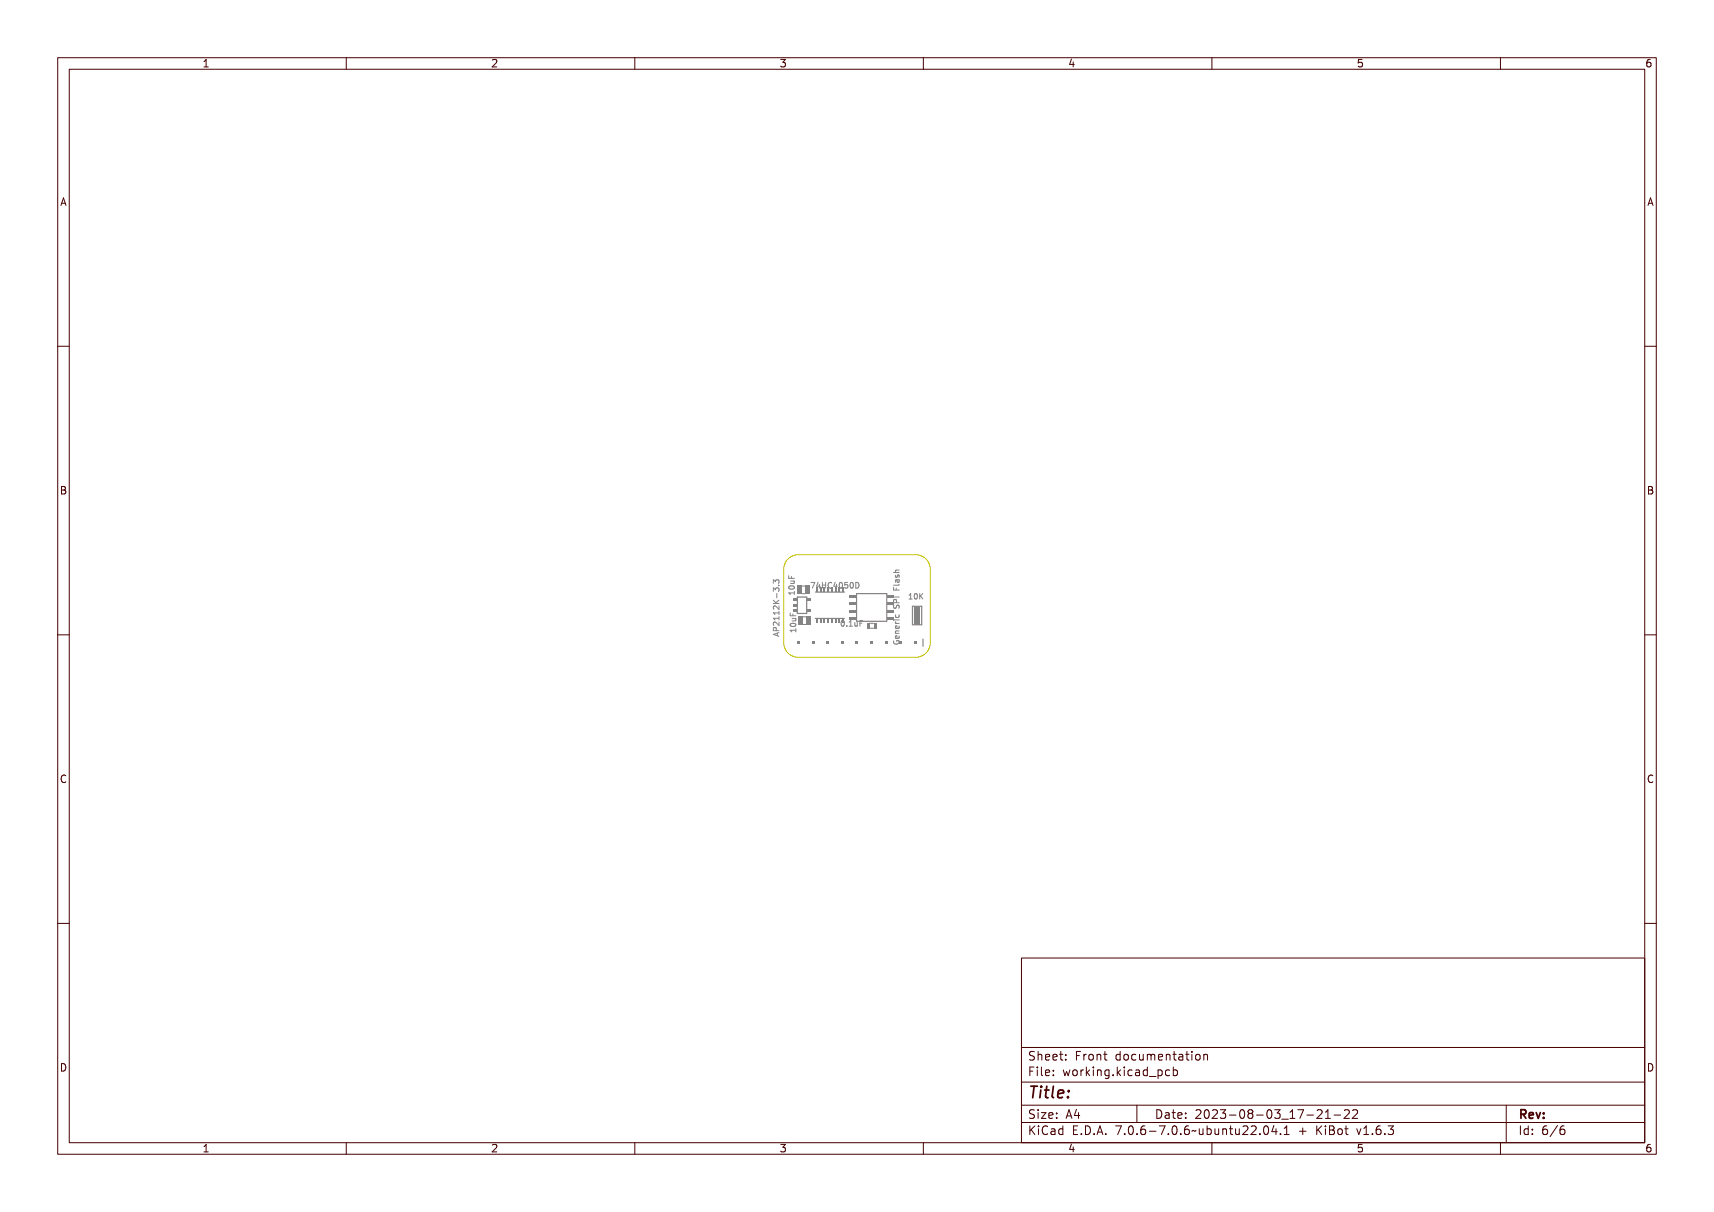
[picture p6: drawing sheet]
<svg xmlns="http://www.w3.org/2000/svg" width="297mm" height="210mm" viewBox="0 0 297 210" stroke-linecap="round" stroke-linejoin="round" font-family="sans-serif">
<g fill="none" stroke="#848484" stroke-width=".17">
<path d="M155.2 99.5h.1l-.1 .3h.2a.29 .29 0 0 1 .3-.3 .29 .29 0 0 1 .1 .5l-.1-.1a.17 .17 0 0 0 .1-.2 .17 .17 0 0 0-.2-.1l-.1 .1a.22 .22 0 0 1-.2 .3 .22 .22 0 0 1-.2-.3zM155.2 98.7l.6-.1v.2h-.5l-.1 .1 .1 .2h.5v.1h-.9v-.1h.3l-.1-.2zM134.1 108.4l.9-.3v.2h-.2v.4h.2v.2l-.9-.3zM134.1 106h.8v-.2h.1v.6h-.1v-.2h-.7v.2h-.1zM134.1 105.2h.8v-.2h.1v.6h-.1v-.2h-.7v.2h-.1zM134.1 103.4l.4 .4 .5-.4v.1l-.5 .4 .5 .1v.1h-.9v-.1h.4l-.4-.4zM134.1 102h.3l.1 .1a.3 .3 0 0 1 .5-.1 .3 .3 0 0 1-.1 .5 .22 .22 0 0 0 .1-.3 .22 .22 0 0 0-.3-.1 .22 .22 0 0 0-.1 .3l-.1-.1a.19 .19 0 0 0-.3-.2 .19 .19 0 0 0 0 .3l-.1 .1zM134.1 100.5l.3-.1 .1 .1a.3 .3 0 0 1 .5 0 .3 .3 0 0 1-.1 .4 .22 .22 0 0 0 .1-.3 .22 .22 0 0 0-.3-.1 .22 .22 0 0 0-.1 .3l-.1-.1a.19 .19 0 0 0-.3-.2 .2 .2 0 0 0 0 .4h-.1zM134.1 106.7a.59 .59 0 0 1 .8 .4v-.5h.1v.6l-.4-.3a.23 .23 0 0 0-.4-.1 .23 .23 0 0 0 0 .4l-.1-.1zM134.1 104.4a.6 .6 0 0 1 .8 .3v-.4h.1v.6l-.4-.4a.23 .23 0 0 0-.4 0 .23 .23 0 0 0 0 .4l-.1-.2zM134.1 107.5l.4-.1 .1 .4h.4v.2h-.9zM134.2 108.5l.5-.1v.2z"/>
<path d="M134.2 107.6h.3v.2h-.3zM134.6 102.8h.1v.4h-.1zM134.7 109.7v.5M134.8 101.3h.2v.2h-.2zM135 109.6l-1 .3 1 .4M136.7 102.7h.9v-.2h.1v.6h-.1v-.2h-.8l.1 .2h-.1zM136.7 100.2h.1v.4h.3v-.4h.1v.4h.5v.1h-1zM136.8 101.8l.4-.1a.38 .38 0 0 1 .5 .3 .55 .55 0 0 1-.5 .4 .55 .55 0 0 1-.5-.4zM136.8 102a.43 .43 0 0 1 .8 .1 .43 .43 0 0 1-.8-.1zM136.9 106.2v.5h1M137 108.1a.48 .48 0 0 1 .5-.2 .48 .48 0 0 1 .4 .5 .48 .48 0 0 1-.6 .2 .48 .48 0 0 1-.3-.5zM137 101h.7l-.1 .1a.23 .23 0 0 1 .1 .3 .23 .23 0 0 1-.3 .1h-.4v-.1h.5l.1-.1-.1-.2h-.5z"/>
<path d="M137 109.2h.8v-.2h.1v.5h-.1v-.2h-.7l.1 .2h-.2zM137 106.6h.1v.5h.3v-.4h.1v.4h.4v.1h-.9zM137.1 108.3l.4-.1a.38 .38 0 0 1 .5 .3 .55 .55 0 0 1-.5 .3 .55 .55 0 0 1-.5-.3zM137.1 108.4a.43 .43 0 0 1 .7 .2 .43 .43 0 0 1-.7-.2zM137.2 107.5h.7l-.1 .1a.23 .23 0 0 1 .1 .3 .23 .23 0 0 1-.2 .1h-.5v-.1h.6l.1-.1-.2-.2h-.5zM137.2 107.2h.7M137.4 106.4v.3M137.8 107.2l.1 .3-.7 .1M137.9 108.9v.6M137.9 109.2h-1l.3 .3M140.5 101h.6l-.4 .9h-.1l.3-.8h-.4zM141.6 101h.2v.6h.1l-.1 .3h-.2v-.2h-.4z"/>
<path d="M141.6 101.1v.5h-.3zM142 101h.2v.4h.3v-.4h.2v.9h-.2v-.4h-.3v.4h-.2zM142.9 101.1l.4-.1h.1v.1a.34 .34 0 0 0-.4 .4 .34 .34 0 0 0 .4 .3v.1a.45 .45 0 0 1-.5-.1 .45 .45 0 0 1 0-.5zM144 101h.1v.6h.2l-.2 .3h-.1v-.2h-.4zM144 101.1v.5h-.3zM144.5 101.1l.1-.1a.47 .47 0 0 1 .4 .5 .47 .47 0 0 1-.4 .4l-.2-.2zM144.6 101.1a.39 .39 0 0 1 .3 .4 .39 .39 0 0 1-.3 .3l-.1-.3zM145.3 101h.4v.1h-.3v.2a.32 .32 0 0 1 .4 .2 .32 .32 0 0 1-.2 .4 .32 .32 0 0 1-.4-.1 .25 .25 0 0 0 .4 0 .25 .25 0 0 0 0-.3 .25 .25 0 0 0-.3 0zM145.9 107.7l.1-.1a.46 .46 0 0 1 .4 .5 .46 .46 0 0 1-.4 .4l-.2-.2zM146 107.7a.39 .39 0 0 1 .3 .4 .39 .39 0 0 1-.3 .3l-.1-.3zM146.1 101.1l.1-.1a.47 .47 0 0 1 .4 .5 .47 .47 0 0 1-.4 .4l-.2-.2zM146.2 101.1a.39 .39 0 0 1 .3 .4 .39 .39 0 0 1-.3 .3l-.1-.3z"/>
<path d="M146.8 101a.5 .5 0 0 1 .6 .5 .5 .5 0 0 1-.6 .4zM146.8 108.3h.2v.2h-.2zM146.9 101.1a.38 .38 0 0 1 .4 .4 .38 .38 0 0 1-.4 .3zM147.4 107.6h.4v.8h.2v.1h-.5v-.1h.2v-.7l-.3 .1zM148.2 107.8h.1v.6l.2 .1 .1-.2v-.5h.1v.7l-.1-.1a.23 .23 0 0 1-.3 .1 .23 .23 0 0 1-.1-.2zM148.3 100.9a.5 .5 0 0 1 .6 .5 .5 .5 0 0 1-.6 .5zM149 107.6h.6v.1h-.5v.3h.4v.1h-.4v.4h-.1zM154.9 101.3h.8l.1-.3v.3l-.9 .1v.2zM154.9 107.5h.1v.1h-.1zM154.9 103.4h.1v.2h.7v-.2h.1v.5h-.1v-.2h-.7v.2h-.1zM154.9 101.7h.1v.5h.3v-.4h.1v.4h.4v.1h-.9zM154.9 104.9l.1 .1a.19 .19 0 0 0-.1 .3 .19 .19 0 0 0 .3 .1 .19 .19 0 0 0 .1-.3 .3 .3 0 0 1 .5-.1 .3 .3 0 0 1-.1 .5 .22 .22 0 0 0 .1-.3 .22 .22 0 0 0-.3-.1 .32 .32 0 0 1-.4 .4 .32 .32 0 0 1-.2-.6z"/>
<path d="M154.9 111.2h.2l-.1 .1a.36 .36 0 0 0 .4 .4 .36 .36 0 0 0 .3-.4h-.2l-.1 .1v-.2h.4a.43 .43 0 0 1-.1 .5 .43 .43 0 0 1-.5 .1l-.3-.2zM155 104.2l.3-.1 .2 .5h.3v.1h-.9zM155 104.3h.3l.1 .3h-.4zM155.1 107.5h.7v-.2v.5v-.2h-.6l-.1 .2zM155.2 108h.1a.24 .24 0 0 0 0 .3 .24 .24 0 0 0 .2 .1h.3v.1h-.7v-.1h.2l-.2-.2zM155.2 106.5h.1a.26 .26 0 0 0 0 .3 .26 .26 0 0 0 .4 0 .26 .26 0 0 0 0-.3h.1a.37 .37 0 0 1-.3 .5 .37 .37 0 0 1-.3-.5zM155.2 109.7l.6-.1v.2h-.5l-.1 .1 .1 .2h.5v.1h-.7l.1-.1-.1-.2zM155.2 110.5l.3-.1v.5a.28 .28 0 0 0 .3-.2 .28 .28 0 0 0-.1-.3 .36 .36 0 0 1 .1 .5 .36 .36 0 0 1-.5 .1 .36 .36 0 0 1-.1-.5zM155.2 108.9l.3-.1v.5a.28 .28 0 0 0 .3-.2 .28 .28 0 0 0-.1-.3 .36 .36 0 0 1 .1 .5 .36 .36 0 0 1-.5 .1 .36 .36 0 0 1-.1-.5zM155.2 100.3l.6-.1-.1 .1a.25 .25 0 0 1 .2 .3 .25 .25 0 0 1-.3 .2 .25 .25 0 0 1-.2-.3v-.2a.23 .23 0 0 0-.2 .2 .23 .23 0 0 0 .1 .2h-.1l-.1-.1zM155.3 110.5h.1v.4l-.2-.1zM155.3 109l.1-.1v.4l-.2-.1z"/>
<path d="M157.5 103.8h.6M157.6 103.1h-.1M158 103l.3-.1v.8h.2v.1h-.5v-.1h.2v-.7l-.2 .1zM158.8 103l.1-.1a.44 .44 0 0 1 .4 .5 .44 .44 0 0 1-.4 .4l-.2-.2zM158.9 103a.37 .37 0 0 1 .3 .4 .37 .37 0 0 1-.3 .3l-.1-.3zM159.5 102.9h.1v.4l.4-.4h.1l-.3 .4 .3 .5h-.1l-.3-.4-.1 .4h-.1z"/>
<circle cx="137.2" cy="102" r=".09"/>
<circle cx="137.5" cy="108.5" r=".09"/>
<circle cx="144.7" cy="101.5" r=".09"/>
<circle cx="146.1" cy="108.1" r=".09"/>
<circle cx="146.3" cy="101.5" r=".09"/>
<circle cx="155.6" cy="100.5" r=".16"/>
<circle cx="159" cy="103.4" r=".08"/>
</g>
<path d="M148.4 102.9h5.3v4.8h-5.3z" fill="none" stroke="#848484" stroke-width=".2"/>
<g fill="#848484">
<path d="M147.2 106.9h1.1v.5h-1.1z" fill-rule="evenodd"/>
<path d="M153.8 106.9h1.1v.5h-1.1z" fill-rule="evenodd"/>
<path d="M147.2 105.6h1.1v.5h-1.1z" fill-rule="evenodd"/>
<path d="M153.8 105.6h1.1v.5h-1.1z" fill-rule="evenodd"/>
<path d="M147.2 104.4h1.1v.5h-1.1z" fill-rule="evenodd"/>
<path d="M153.8 104.4h1.1v.5h-1.1z" fill-rule="evenodd"/>
<path d="M147.2 103.1h1.1v.5h-1.1z" fill-rule="evenodd"/>
<path d="M153.8 103.1h1.1v.5h-1.1z" fill-rule="evenodd"/>
</g>
<path d="M138.2 103.5h1.6v2.8h-1.6z" fill="none" stroke="#848484" stroke-width=".2"/>
<g fill="#848484">
<path d="M139.8 103.7h.7v.5h-.7z" fill-rule="evenodd"/>
<path d="M137.5 103.7h.6v.5h-.6z" fill-rule="evenodd"/>
<path d="M137.5 104.6h.6v.5h-.6z" fill-rule="evenodd"/>
<path d="M139.8 105.6h.7v.5h-.7z" fill-rule="evenodd"/>
<path d="M137.5 105.6h.6v.5h-.6z" fill-rule="evenodd"/>
</g>
<path d="M150.7 108h.7M150.7 108.9h.7" fill="none" stroke="#848484" stroke-width=".17"/>
<g fill="#848484">
<path d="M150.2 108h.5v.9h-.5z" fill-rule="evenodd"/>
<path d="M151.4 108h.5v.9h-.5z" fill-rule="evenodd"/>
</g>
<path d="M138.8 101.5h.8M138.9 102.9h.7" fill="none" stroke="#848484" stroke-width=".17"/>
<g fill="#848484">
<path d="M138.1 101.5h.8v1.4h-.8z" fill-rule="evenodd"/>
<path d="M139.6 101.5h.7v1.4h-.7z" fill-rule="evenodd"/>
</g>
<path d="M158.1 105.1h1.6v3.2h-1.6z" fill="none" stroke="#848484" stroke-width=".2"/>
<path d="M158.4 105.1h1v3.1h-1z" fill-rule="evenodd" fill="#848484"/>
<path d="M159.9 110.7v1.3" fill="none" stroke="#848484" stroke-width=".2"/>
<g fill="#848484">
<path d="M158.4 111.1h.5v.5h-.5z" fill-rule="evenodd"/>
<path d="M155.9 111.1h.5v.5h-.5z" fill-rule="evenodd"/>
<path d="M153.3 111.1h.5v.5h-.5z" fill-rule="evenodd"/>
<path d="M150.8 111.1h.5v.5h-.5z" fill-rule="evenodd"/>
<path d="M148.2 111.1h.6v.5h-.6z" fill-rule="evenodd"/>
<path d="M145.7 111.1h.5v.5h-.5z" fill-rule="evenodd"/>
<path d="M143.2 111.1h.5v.5h-.5z" fill-rule="evenodd"/>
<path d="M140.6 111.1h.5v.5h-.5z" fill-rule="evenodd"/>
<path d="M138.1 111.1h.5v.5h-.5z" fill-rule="evenodd"/>
</g>
<path d="M139 106.9h.7M139 108.2h.7" fill="none" stroke="#848484" stroke-width=".17"/>
<g fill="#848484">
<path d="M138.3 106.8h.7v1.5h-.7z" fill-rule="evenodd"/>
<path d="M139.7 106.8h.8v1.5h-.8z" fill-rule="evenodd"/>
</g>
<path d="M141.3 107.2h5M141.3 102.6h5" fill="none" stroke="#848484" stroke-width=".2"/>
<g fill="#848484">
<path d="M141.4 101.8h.2v.8h-.2z" fill-rule="evenodd"/>
<path d="M141.4 107.2h.2v.8h-.2z" fill-rule="evenodd"/>
<path d="M142.1 101.8h.2v.8h-.2z" fill-rule="evenodd"/>
<path d="M142.1 107.2h.2v.8h-.2z" fill-rule="evenodd"/>
<path d="M142.7 101.8h.2v.8h-.2z" fill-rule="evenodd"/>
<path d="M142.7 107.2h.2v.8h-.2z" fill-rule="evenodd"/>
<path d="M143.4 101.8h.2v.8h-.2z" fill-rule="evenodd"/>
<path d="M143.4 107.2h.2v.8h-.2z" fill-rule="evenodd"/>
<path d="M144 101.8h.2v.8h-.2z" fill-rule="evenodd"/>
<path d="M144 107.2h.2v.8h-.2z" fill-rule="evenodd"/>
<path d="M144.7 101.8h.2v.8h-.2z" fill-rule="evenodd"/>
<path d="M144.7 107.2h.2v.8h-.2z" fill-rule="evenodd"/>
<path d="M145.3 101.8h.2v.8h-.2z" fill-rule="evenodd"/>
<path d="M145.3 107.2h.2v.8h-.2z" fill-rule="evenodd"/>
<path d="M146 101.8h.2v.8h-.2z" fill-rule="evenodd"/>
</g>
<path d="M136.8 96.7l1-.5 .5-.1h20.4a2.54 2.54 0 0 1 2.5 2.6v12.7a2.54 2.54 0 0 1-2.5 2.5h-20.4a2.54 2.54 0 0 1-2.5-2.5v-12.7a2.53 2.53 0 0 1 1-2z" fill="none" stroke="#c2c200" stroke-width=".17"/>
<g fill="none" stroke="#480000" stroke-width=".17">
<path d="M10 10h277v190h-277zM12 12h273v186h-273zM60 10v2M110 10v2M160 10v2M210 10v2M260 10v2M10 60h2M285 60h2M10 110h2M285 110h2M10 160h2"/>
<path d="M285 160h2M177 166h108v32h-108zM60 198v2M110 198v2M160 198v2M177 181.5h108M177 187.5h108M177 191.5h108M177 194.5h108M178.1 195.2h.2v.6l.6-.6h.3l-.6 .6 .6 .8h-.2l-.5-.7-.2 .2v.5h-.2zM178.2 185h.9v.2h-.7v.4h.6v.2h-.6v.7h-.2zM178.3 182.4l.5-.1h.2v.2a.31 .31 0 0 0-.5-.1 .31 .31 0 0 0 0 .5 .5 .5 0 0 1 .6 .6 .5 .5 0 0 1-.8 .2l-.1-.2a.34 .34 0 0 0 .4 .1 .34 .34 0 0 0 .1-.5 .47 .47 0 0 1-.5-.2 .47 .47 0 0 1 .1-.5z"/>
<path d="M178.3 192.5l.5-.1h.2v.2a.31 .31 0 0 0-.5-.1 .31 .31 0 0 0 0 .5 .5 .5 0 0 1 .6 .6 .5 .5 0 0 1-.8 .2l-.1-.2a.34 .34 0 0 0 .4 .1 .34 .34 0 0 0 .1-.5 .47 .47 0 0 1-.5-.2 .47 .47 0 0 1 .1-.5zM179.4 182.2h.2v.6a.35 .35 0 0 1 .4-.1 .35 .35 0 0 1 .2 .4v.6h-.2v-.8h-.4v.8h-.2zM179.5 185.4h.4v.9h.4v.2h-.9v-.2h.3v-.8h-.2zM179.5 192.8h.4v.9h.4v.1h-.9v-.1h.3v-.8h-.2zM179.5 195.6h.4v.9h.4v.1h-.9v-.1h.3v-.8h-.2zM179.7 184.9h.2v.3h-.2zM179.7 192.3h.2v.3h-.2zM179.7 195.1h.2v.3h-.2zM180.6 184.9h.4v1.3l.4 .1v.2l-.5-.2v-1.2h-.3zM180.6 192.8h.8v.1l-.6 .8h.6v.1h-.8v-.1l.6-.8h-.6zM180.7 182.8a.49 .49 0 0 1 .6-.1 .49 .49 0 0 1 .2 .5h-.8a.42 .42 0 0 0 .3 .4 .42 .42 0 0 0 .4-.1v.2a.6 .6 0 0 1-.8-.1 .6 .6 0 0 1 .1-.8zM180.7 195.4l.5-.2h.3v.2a.43 .43 0 0 0-.6 0 .43 .43 0 0 0-.2 .5 .43 .43 0 0 0 .2 .5 .43 .43 0 0 0 .6 0v.2a.66 .66 0 0 1-.8-.1 .66 .66 0 0 1-.1-.8z"/>
<path d="M180.8 182.9l.4-.1 .1 .3h-.6zM181.8 195.6h.2a.45 .45 0 0 1 .5 0 .45 .45 0 0 1 .1 .4v.6h-.1v-.1a.38 .38 0 0 1-.5 .2 .38 .38 0 0 1-.2-.5 .38 .38 0 0 1 .4-.2h.3a.35 .35 0 0 0-.3-.4 .35 .35 0 0 0-.4 .2zM181.9 182.8a.49 .49 0 0 1 .6-.1 .49 .49 0 0 1 .2 .5h-.8a.42 .42 0 0 0 .3 .4 .42 .42 0 0 0 .5-.1v.2a.6 .6 0 0 1-.9-.1 .6 .6 0 0 1 .1-.8zM181.9 185.5a.49 .49 0 0 1 .6-.1 .49 .49 0 0 1 .2 .5h-.8a.42 .42 0 0 0 .3 .4 .42 .42 0 0 0 .5-.1v.2a.6 .6 0 0 1-.9-.1 .6 .6 0 0 1 .1-.8zM181.9 192.9a.49 .49 0 0 1 .6-.1 .49 .49 0 0 1 .2 .5h-.8a.42 .42 0 0 0 .3 .4 .42 .42 0 0 0 .5-.1v.2a.6 .6 0 0 1-.9-.1 .6 .6 0 0 1 .1-.8zM182 196.2l.5-.1a.31 .31 0 0 1-.2 .4 .31 .31 0 0 1-.4-.1zM182 182.9l.4-.1 .1 .3h-.6zM182 185.6l.4-.1 .1 .3h-.6zM182 193l.4-.1 .1 .3h-.6zM183 195.7l.4-.2 .2 .2v-.6h.2v1.5h-.2v-.1a.42 .42 0 0 1-.5 .1 .42 .42 0 0 1-.2-.5zM183.2 195.8l.1-.1a.4 .4 0 0 1 .3 .4 .4 .4 0 0 1-.3 .4l-.2-.2zM183.2 182.3h.2v.4h.4v.1h-.4l.1 .8h.3v.1h-.2a.3 .3 0 0 1-.4-.3v-.6h-.3v-.1h.3z"/>
<path d="M183.3 185.4h.2v.3h-.2zM183.3 186.2h.2v.3h-.2zM183.3 192.8h.2v.3h-.2zM183.3 193.6h.2v.2h-.2zM184.5 182.7h.2v.3h-.2zM184.5 183.5h.2v.2h-.2zM185.2 185.4h.2l.2 .8 .1-.5h.2l.2 .5 .1-.8h.2l-.2 1.1h-.2l-.2-.7-.2 .7h-.1zM185.4 195.2h.9v.2h-.7v.4h.6v.2h-.6v.5h.7v.1h-.9zM185.7 192.4h.2l.5 1.4h-.2l-.1-.3h-.5l-.1 .3h-.2zM185.8 192.6l.2 .7h-.4zM186.6 182.3h.9v.2h-.7v.4h.6v.2h-.6v.6h-.2zM186.7 185.5a.52 .52 0 0 1 .8 .4 .52 .52 0 0 1-.8 .4l-.1-.4z"/>
<path d="M186.8 185.6l.1-.1a.39 .39 0 0 1 .4 .4 .39 .39 0 0 1-.4 .4l-.1-.2zM186.9 196.4h.2v.2h-.2zM187.1 192.4h.2v.9h.2v.2h-.2v.3h-.2v-.3h-.6v-.2zM187.1 192.6v.7h-.4zM187.8 195.2a.76 .76 0 0 1 .9 .7 .76 .76 0 0 1-.9 .7zM188 195.4a.57 .57 0 0 1 .5 .5 .57 .57 0 0 1-.5 .6zM188 182.7h.2v.2a.3 .3 0 0 1 .3-.3 .3 .3 0 0 1 .3 .3 .37 .37 0 0 0-.5-.1 .37 .37 0 0 0-.1 .4v.5h-.2zM188 185.4h.2v.2a.3 .3 0 0 1 .3-.3 .3 .3 0 0 1 .3 .3 .37 .37 0 0 0-.5-.1 .37 .37 0 0 0-.1 .4v.6h-.2zM189.1 184.9h.1v.9l.5-.4h.2l-.4 .4 .5 .7h-.2l-.4-.6-.2 .1v.5h-.1zM189.1 182.8a.52 .52 0 0 1 .8 .4 .52 .52 0 0 1-.8 .4l-.1-.4zM189.2 182.9l.1-.1a.39 .39 0 0 1 .4 .4 .39 .39 0 0 1-.4 .4l-.1-.2zM189.3 196.4h.3v.2h-.3z"/>
<path d="M190.2 182.7h.2v.1a.35 .35 0 0 1 .4-.1 .35 .35 0 0 1 .3 .4v.6h-.2l-.1-.8h-.3l-.1 .8h-.2zM190.3 185.4h.4v.9h.4v.2h-.9v-.2h.4v-.8h-.3zM190.5 195.2h.3l.4 1.4h-.2l-.1-.3h-.5l-.1 .3h-.2zM190.6 184.9h.1v.3h-.1zM190.6 195.4l.2 .7h-.4zM191.4 185.4h.2v.1a.35 .35 0 0 1 .4-.1 .35 .35 0 0 1 .3 .4v.7h-.2l-.1-.9h-.3l-.1 .9h-.2zM191.7 182.3h.1v.4h.4v.1h-.4l.1 .8h.3v.1h-.2a.3 .3 0 0 1-.3-.3v-.6h-.3v-.1h.3zM191.7 196.4h.3v.2h-.3zM192.7 185.5l.3-.2 .3 .2v-.1h.2v1a.53 .53 0 0 1-.8 .4v-.2a.36 .36 0 0 0 .4 .1 .36 .36 0 0 0 .2-.4l-.1 .1a.53 .53 0 0 1-.7-.3 .53 .53 0 0 1 .2-.6zM192.8 185.6l.1-.1a.39 .39 0 0 1 .4 .4 .39 .39 0 0 1-.4 .4l-.1-.2zM193.8 195.2h.9l-.5 1.4h-.2l.5-1.2h-.7zM193.9 182.8l.3-.2 .3 .2v-.6h.2v1.5h-.2v-.1a.42 .42 0 0 1-.6 .1 .42 .42 0 0 1-.1-.5z"/>
<path d="M194.1 182.8a.4 .4 0 0 1 .4 .4 .4 .4 0 0 1-.4 .4l-.2-.4zM194.1 186.2h.3v.3h-.3zM195.1 184.9h.2v.9l.4-.4h.3l-.5 .4 .5 .7h-.2l-.4-.6-.1 .1v.5h-.2zM195.1 182.8a.52 .52 0 0 1 .8 .4 .52 .52 0 0 1-.8 .4l-.1-.4zM195.2 182.9l.1-.1a.39 .39 0 0 1 .4 .4 .39 .39 0 0 1-.4 .4l-.1-.2zM195.3 196.4h.3v.2h-.3zM196.3 185.4h.5v.9h.3v.2h-.9v-.2h.4v-.8h-.3zM196.3 195.4a.5 .5 0 0 1 .7-.1 .5 .5 0 0 1 .1 .6 .52 .52 0 0 1-.4 .8 .52 .52 0 0 1-.5-.8zM196.4 182.8a.39 .39 0 0 1 .4-.2 .39 .39 0 0 1 .3 .3 .4 .4 0 0 0-.6 0 .4 .4 0 0 0 0 .6 .4 .4 0 0 0 .6 0 .41 .41 0 0 1-.4 .3 .41 .41 0 0 1-.4-.3v-.5zM196.5 195.4a.57 .57 0 0 1 .4 .9l-.3 .2a.86 .86 0 0 1-.1-1.1zM196.6 184.9h.2v.3h-.2zM197 191.5v3"/>
<path d="M197.4 182.7h.2v.8l.2 .1 .3-.2v-.7h.2v1h-.2v-.1a.35 .35 0 0 1-.4 .2 .35 .35 0 0 1-.3-.5zM197.6 185.5a.39 .39 0 0 1 .4-.2 .39 .39 0 0 1 .3 .3 .4 .4 0 0 0-.6 0 .4 .4 0 0 0 0 .6 .4 .4 0 0 0 .6 0 .41 .41 0 0 1-.4 .3 .41 .41 0 0 1-.4-.3v-.5zM197.7 196.4h.3v.2h-.3zM198.6 182.7h.1l.2-.1a.22 .22 0 0 0 .2 .2 .22 .22 0 0 0 .2-.2l.2 .3 .1 .8h-.2v-.8l-.1-.1-.2 .1v.8h-.1v-.8l-.2-.1-.1 .1v.8h-.1zM198.7 185.4h.1a.45 .45 0 0 1 .5 0 .45 .45 0 0 1 .2 .4v.7h-.2v-.2a.38 .38 0 0 1-.5 .2 .38 .38 0 0 1-.2-.5 .38 .38 0 0 1 .5-.2h.2a.35 .35 0 0 0-.3-.4 .35 .35 0 0 0-.3 .2zM198.7 195.4l.5-.2h.2v.2a.43 .43 0 0 0-.5 0 .43 .43 0 0 0-.1 .5 .48 .48 0 0 1 .7 0 .48 .48 0 0 1-.1 .7 .48 .48 0 0 1-.7-.1l-.1-.6zM198.8 186l.5-.1a.31 .31 0 0 1-.1 .4 .31 .31 0 0 1-.4-.1zM198.9 195.9a.29 .29 0 0 1 .4 .1 .29 .29 0 0 1-.1 .4 .29 .29 0 0 1-.4-.1zM199.9 185.5l.3-.2 .3 .2v-.6h.2v1.6h-.2v-.2a.42 .42 0 0 1-.5 .1 .42 .42 0 0 1-.2-.5zM199.9 182.8a.49 .49 0 0 1 .6-.1 .49 .49 0 0 1 .2 .5h-.7a.42 .42 0 0 0 .2 .4 .42 .42 0 0 0 .5-.1v.2a.6 .6 0 0 1-.8-.1 .6 .6 0 0 1 0-.8zM200 196h.5v.2h-.5zM200 185.6l.1-.1a.39 .39 0 0 1 .4 .4 .39 .39 0 0 1-.4 .4l-.1-.2z"/>
<path d="M200.1 182.9l.3-.1 .2 .3h-.6zM200.1 192.4a.76 .76 0 0 1 1 .7 .76 .76 0 0 1-1 .7zM200.3 192.6a.57 .57 0 0 1 .6 .5 .57 .57 0 0 1-.6 .6zM200.9 186.8l1.2 .1zM201 195.2h.9l-.5 1.4h-.2l.5-1.2h-.7zM201.1 182.7h.1v.1a.35 .35 0 0 1 .5-.1 .35 .35 0 0 1 .2 .4v.6h-.2v-.8h-.4l-.1 .8h-.1zM201.4 192.8h.2a.45 .45 0 0 1 .5 0 .45 .45 0 0 1 .1 .4v.6h-.1v-.1a.38 .38 0 0 1-.5 .2 .38 .38 0 0 1-.2-.5 .38 .38 0 0 1 .4-.2h.3a.35 .35 0 0 0-.3-.4 .35 .35 0 0 0-.4 .2zM201.6 193.4l.5-.1a.31 .31 0 0 1-.2 .4 .31 .31 0 0 1-.4-.1zM202.2 185.4h.2v.1a.46 .46 0 0 1 .6 0 .46 .46 0 0 1 .1 .6 .39 .39 0 0 1-.2 .4 .39 .39 0 0 1-.5-.2v.6h-.2zM202.5 182.3h.2v.4h.4v.1h-.4v.8h.4v.1h-.2a.3 .3 0 0 1-.4-.3v-.6h-.3v-.1h.3zM202.5 185.6l.1-.1a.4 .4 0 0 1 .4 .4 .4 .4 0 0 1-.4 .4l-.2-.2zM202.5 196.4h.3v.2h-.3z"/>
<path d="M202.8 192.4h.2v.4h.4v.1h-.4l.1 .8h.3v.1h-.2a.3 .3 0 0 1-.4-.3v-.6h-.3v-.1h.3zM203.5 182.7h.2a.45 .45 0 0 1 .4 0 .45 .45 0 0 1 .2 .4v.6h-.2v-.1a.38 .38 0 0 1-.5 .2 .38 .38 0 0 1-.2-.5 .38 .38 0 0 1 .5-.2h.2a.35 .35 0 0 0-.2-.4 .35 .35 0 0 0-.4 .2zM203.5 195.4a.5 .5 0 0 1 .7-.1 .5 .5 0 0 1 .1 .6 .52 .52 0 0 1-.4 .8 .52 .52 0 0 1-.5-.8zM203.6 185.5a.39 .39 0 0 1 .4-.2 .39 .39 0 0 1 .3 .3 .4 .4 0 0 0-.5 0 .4 .4 0 0 0 0 .6 .4 .4 0 0 0 .5 0 .41 .41 0 0 1-.4 .3 .41 .41 0 0 1-.4-.3v-.5zM203.7 183.3l.4-.1a.31 .31 0 0 1-.1 .4 .31 .31 0 0 1-.4-.1zM203.7 195.4a.57 .57 0 0 1 .4 .9l-.2 .2a.86 .86 0 0 1-.2-1.1zM203.9 192.9a.49 .49 0 0 1 .6-.1 .49 .49 0 0 1 .2 .5h-.8a.42 .42 0 0 0 .3 .4 .42 .42 0 0 0 .5-.1v.2a.6 .6 0 0 1-.9-.1 .6 .6 0 0 1 .1-.8zM204 193l.4-.1 .1 .3h-.6zM204.7 184.9h.1v.6a.45 .45 0 0 1 .7 0 .45 .45 0 0 1 0 .6 .39 .39 0 0 1-.2 .4 .39 .39 0 0 1-.5-.2v.2h-.1zM204.9 182.3h.2v.4h.4v.1h-.4v.8h.4v.1h-.2a.3 .3 0 0 1-.4-.3v-.6h-.3v-.1h.3zM204.9 185.6l.1-.1a.39 .39 0 0 1 .4 .4 .39 .39 0 0 1-.4 .4l-.1-.2zM204.9 196.4h.3v.2h-.3z"/>
<path d="M205.3 192.8h.2v.3h-.2zM205.3 193.6h.2v.2h-.2zM205.9 182.7h.5v.9h.3v.1h-.9v-.1h.4v-.8h-.3zM205.9 195.4l.5-.2h.2v.2a.43 .43 0 0 0-.5 0 .43 .43 0 0 0-.1 .5 .48 .48 0 0 1 .7 0 .48 .48 0 0 1-.1 .7 .48 .48 0 0 1-.7-.1l-.1-.6zM206.1 195.9a.29 .29 0 0 1 .4 .1 .29 .29 0 0 1-.1 .4 .29 .29 0 0 1-.4-.1zM206.2 182.2h.2v.3h-.2zM207 196l.3-.1 .5 .1 .2-.1a.38 .38 0 0 1-.7 .2l-.3 .1zM207.1 182.8a.52 .52 0 0 1 .8 .4 .52 .52 0 0 1-.8 .4l-.1-.4zM207.3 182.9l.1-.1a.39 .39 0 0 1 .4 .4 .39 .39 0 0 1-.4 .4l-.2-.2zM207.4 192.5a.53 .53 0 0 1 .8 .1 .53 .53 0 0 1-.3 .7l-.3 .4h.7v.1h-.9v-.1l.3-.4a.49 .49 0 0 0 .2-.7l-.5 .1zM208.3 182.7h.1v.1a.35 .35 0 0 1 .5-.1 .35 .35 0 0 1 .2 .4v.6h-.2v-.8h-.4l-.1 .8h-.1zM208.3 195.6h.1l.1 .8 .2 .1 .2-.2v-.7h.2v1h-.2v-.1a.35 .35 0 0 1-.4 .2 .35 .35 0 0 1-.2-.5z"/>
<path d="M208.7 192.6a.5 .5 0 0 1 .6-.1 .5 .5 0 0 1 .2 .6 .52 .52 0 0 1-.5 .8 .52 .52 0 0 1-.4-.8zM208.9 192.6a.57 .57 0 0 1 .4 .9l-.3 .2a.86 .86 0 0 1-.1-1.1zM209.5 195.1h.2v.6a.45 .45 0 0 1 .6-.1 .45 .45 0 0 1 .1 .7 .39 .39 0 0 1-.3 .4 .39 .39 0 0 1-.4-.2v.1h-.2zM209.7 195.8l.1-.1a.4 .4 0 0 1 .4 .4 .4 .4 0 0 1-.4 .4l-.1-.2zM209.8 192.5a.53 .53 0 0 1 .8 .1 .53 .53 0 0 1-.3 .7l-.3 .4h.7v.1h-.9v-.1l.3-.4a.49 .49 0 0 0 .2-.7l-.5 .1zM210 198v2M210.7 195.6h.2v.8l.2 .1 .2-.2v-.7h.2v1h-.2v-.1a.35 .35 0 0 1-.4 .2 .35 .35 0 0 1-.2-.5zM211 192.4a.46 .46 0 0 1 .6 0 .46 .46 0 0 1 .1 .6l-.1 .1a.45 .45 0 0 1 .2 .6 .45 .45 0 0 1-.6 .2l-.2-.1v-.2a.35 .35 0 0 0 .5 .1 .35 .35 0 0 0 0-.5h-.3v-.2a.28 .28 0 0 0 .4-.1 .28 .28 0 0 0 0-.3 .28 .28 0 0 0-.4 0h-.2zM211.9 195.6h.2v.1a.35 .35 0 0 1 .4-.1 .35 .35 0 0 1 .2 .4v.6h-.2v-.8h-.4v.8h-.2zM212.4 193.2h.5v.2h-.5zM213.3 195.2h.2v.4h.4v.1h-.4v.8h.4v.1h-.2a.3 .3 0 0 1-.4-.3v-.6h-.3v-.1h.3zM213.5 192.6a.5 .5 0 0 1 .6-.1 .5 .5 0 0 1 .2 .6 .52 .52 0 0 1-.5 .8 .52 .52 0 0 1-.4-.8z"/>
<path d="M213.7 192.6a.57 .57 0 0 1 .4 .9l-.3 .2a.86 .86 0 0 1-.1-1.1zM214.3 195.6h.2v.8l.2 .1 .2-.2v-.7h.2v1h-.2v-.1a.35 .35 0 0 1-.4 .2 .35 .35 0 0 1-.2-.5zM214.7 192.5a.41 .41 0 0 1 .7-.1 .41 .41 0 0 1-.2 .7 .42 .42 0 0 1 .2 .6 .42 .42 0 0 1-.7 0 .42 .42 0 0 1 .2-.6l-.3-.2zM215.5 195.3a.53 .53 0 0 1 .8 .1 .53 .53 0 0 1-.3 .7l-.3 .4h.6v.1h-.9v-.1l.4-.4a.49 .49 0 0 0 .2-.8l-.5 .2zM216 193.2h.5v.2h-.5zM216.7 195.3a.53 .53 0 0 1 .8 .1 .53 .53 0 0 1-.3 .7l-.3 .4h.6v.1h-.9v-.1l.4-.4a.49 .49 0 0 0 .2-.8l-.5 .2zM217.1 192.6a.5 .5 0 0 1 .7-.1 .5 .5 0 0 1 .1 .6 .52 .52 0 0 1-.5 .8 .52 .52 0 0 1-.4-.8zM217.3 192.6a.57 .57 0 0 1 .4 .9l-.3 .2a.86 .86 0 0 1-.1-1.1zM218.2 196.4h.2v.2h-.2zM218.2 192.4a.46 .46 0 0 1 .6 0 .46 .46 0 0 1 .1 .6l-.1 .1a.45 .45 0 0 1 .2 .6 .45 .45 0 0 1-.6 .2l-.2-.1v-.2a.35 .35 0 0 0 .5 .1 .35 .35 0 0 0 0-.5h-.3v-.2a.28 .28 0 0 0 .4-.1 .28 .28 0 0 0 0-.3 .28 .28 0 0 0-.4 0h-.2zM219.2 195.4a.5 .5 0 0 1 .6-.1 .5 .5 0 0 1 .2 .6 .52 .52 0 0 1-.5 .8 .52 .52 0 0 1-.5-.8zM219.2 194.2l1.3 .1z"/>
<path d="M219.4 195.4a.57 .57 0 0 1 .3 .9l-.2 .2a.86 .86 0 0 1-.1-1.1zM220.7 192.5l.5-.1v1.3h.3v.1h-.8v-.1h.3v-1.1h-.3zM220.8 195.2h.2v.9h.2v.2h-.2v.3h-.2v-.3h-.6v-.2zM220.8 195.4v.7h-.4zM221.8 196.4h.2v.2h-.2zM221.8 192.4h.9l-.5 1.4h-.2l.5-1.2h-.7zM222.8 195.3l.5-.1v1.3h.3v.1h-.8v-.1h.3v-1.1h-.3zM223.2 193.2h.5v.2h-.5zM224.2 192.5a.53 .53 0 0 1 .8 .1 .53 .53 0 0 1-.3 .7l-.3 .4h.7v.1h-.9v-.1l.3-.4a.49 .49 0 0 0 .2-.7l-.5 .1zM225.4 195.5h.2v.4h.4v.2h-.4v.4h-.2v-.4h-.4v-.2h.4zM225.5 192.5l.5-.1v1.3h.3v.1h-.8v-.1h.3v-1.1h-.3zM226.8 193.2h.5v.2h-.5z"/>
<path d="M227.5 195.2h.2v.6l.6-.6h.2l-.6 .6 .6 .8h-.2l-.5-.7-.1 .2v.5h-.2zM227.8 192.5a.53 .53 0 0 1 .8 .1 .53 .53 0 0 1-.2 .7l-.4 .4h.7v.1h-.9v-.1l.3-.4a.49 .49 0 0 0 .2-.7l-.5 .1zM228.8 195.6h.4v.9h.4v.1h-.9v-.1h.4v-.8h-.3zM229 192.5a.53 .53 0 0 1 .8 .1 .53 .53 0 0 1-.2 .7l-.4 .4h.7v.1h-.9v-.1l.3-.4a.49 .49 0 0 0 .2-.7l-.5 .1zM229.1 195.1h.1v.3h-.1zM229.9 195.2h.4a.35 .35 0 0 1 .5 .2 .35 .35 0 0 1-.3 .5 .41 .41 0 0 1 .3 .5 .41 .41 0 0 1-.5 .2h-.4zM230.1 196h.2a.27 .27 0 0 1 .3 .2 .27 .27 0 0 1-.3 .3h-.2zM230.1 195.4h.2a.23 .23 0 0 1 .3 .2 .23 .23 0 0 1-.3 .2h-.2zM231.2 193.2h1.1M231.2 195.7a.52 .52 0 0 1 .8 .4 .52 .52 0 0 1-.8 .4l-.1-.4zM231.3 195.8l.1-.1a.39 .39 0 0 1 .4 .4 .39 .39 0 0 1-.4 .4l-.1-.2zM232.6 195.2h.1v.4h.4v.1h-.4l.1 .8h.3v.1h-.2a.3 .3 0 0 1-.3-.3v-.6h-.3v-.1h.3z"/>
<path d="M233 192.4l.2-.1h.3l.2 .1 .1 .3-.1 .2-.8 .9h.9M234.4 192.4l.2-.1h.4l.2 .1v.3v.2l-.9 .9h.9M234.6 195.6h.2l.3 .9 .4-.9h.2l-.4 1h-.3zM236 195.3l.5-.1v1.3h.3v.1h-.8v-.1h.3v-1.1h-.3zM237.4 196.4h.3v.2h-.3zM238.4 195.4l.5-.2h.2v.2a.43 .43 0 0 0-.5 0 .43 .43 0 0 0-.1 .5 .48 .48 0 0 1 .7 0 .48 .48 0 0 1-.1 .7 .48 .48 0 0 1-.7-.1l-.1-.6zM238.6 195.9a.29 .29 0 0 1 .4 .1 .29 .29 0 0 1-.1 .4 .29 .29 0 0 1-.4-.1zM239.8 196.4h.3v.2h-.3zM240.7 195.2a.46 .46 0 0 1 .6 0 .46 .46 0 0 1 .1 .6l-.1 .1a.45 .45 0 0 1 .2 .6 .45 .45 0 0 1-.6 .2l-.2-.1v-.2a.35 .35 0 0 0 .5 .1 .35 .35 0 0 0 0-.5l-.3-.1v-.1a.28 .28 0 0 0 .4-.1 .28 .28 0 0 0 0-.3 .28 .28 0 0 0-.4 0h-.2zM260 198v2M261 191.5v6.5M263.2 195.2h.8v.2h-.3v1.1h.3v.1h-.8v-.1h.3v-1.1h-.3z"/>
<path d="M264.4 195.7l.3-.2 .3 .2v-.6h.2v1.5h-.2v-.1a.42 .42 0 0 1-.5 .1 .42 .42 0 0 1-.2-.5zM264.6 195.8l.1-.1a.4 .4 0 0 1 .3 .4 .4 .4 0 0 1-.3 .4l-.2-.2zM265.9 195.6h.2v.3h-.2zM265.9 196.4h.2v.2h-.2zM268.1 195.4l.5-.2h.2v.2a.43 .43 0 0 0-.5 0 .43 .43 0 0 0-.2 .5 .48 .48 0 0 1 .7 0 .48 .48 0 0 1-.1 .7 .48 .48 0 0 1-.6-.1l-.2-.6zM268.2 195.9a.29 .29 0 0 1 .4 .1 .29 .29 0 0 1 0 .4 .29 .29 0 0 1-.4-.1zM269.9 195.2h.2l-.8 1.6h-.2zM270.5 195.4l.5-.2h.2v.2a.43 .43 0 0 0-.5 0 .43 .43 0 0 0-.2 .5 .48 .48 0 0 1 .7 0 .48 .48 0 0 1 0 .7 .48 .48 0 0 1-.7-.1l-.1-.6zM270.6 195.9a.29 .29 0 0 1 .4 .1 .29 .29 0 0 1 0 .4 .29 .29 0 0 1-.4-.1z"/>
<circle cx="196.7" cy="195.9" r=".13"/>
<circle cx="203.9" cy="195.9" r=".13"/>
<circle cx="209" cy="193.1" r=".13"/>
<circle cx="213.8" cy="193.1" r=".13"/>
<circle cx="215" cy="193.4" r=".29"/>
<circle cx="215" cy="192.8" r=".25"/>
<circle cx="217.4" cy="193.1" r=".13"/>
<circle cx="219.5" cy="195.9" r=".13"/>
</g>
<g fill="none" stroke="#480000" stroke-width=".3">
<path d="M178.1 188.4h1.4v.2h-.6v1.7h-.2v-1.7h-.6zM179.9 188.8h.7v1.3h.4v.2h-1.2v-.2h.5v-1.1h-.4zM180.3 188.3h.3v.3h-.3zM181.8 188.4h.2v.4h.6v.2h-.6v1l.2 .1h.4v.2a.55 .55 0 0 1-.8-.5v-.8h-.4v-.2h.4zM183 188.3h.6l.1 1.6 .1 .2h.4v.2a.54 .54 0 0 1-.8-.5v-1.4h-.4zM184.8 189a.65 .65 0 0 1 .8-.1 .65 .65 0 0 1 .3 .7h-1.1a.56 .56 0 0 0 .4 .5 .56 .56 0 0 0 .6-.1v.2a.81 .81 0 0 1-1.1-.1 .81 .81 0 0 1 .1-1.1zM185 189.1l.3-.1a.37 .37 0 0 1 .3 .4h-.8zM186.7 188.9h.3v.4h-.3zM186.7 189.9h.3v.4h-.3zM263.1 192.4a.73 .73 0 0 1 .9 .2v.3l-.3 .3 .5 .6h-.2l-.3-.4-.2-.2h-.2v.6h-.2zM263.3 192.6h.2a.26 .26 0 0 1 .3 .2 .26 .26 0 0 1-.2 .3h-.3zM264.5 192.9a.49 .49 0 0 1 .6-.1 .49 .49 0 0 1 .2 .5h-.8a.42 .42 0 0 0 .3 .4 .42 .42 0 0 0 .4-.1v.2a.6 .6 0 0 1-.8-.1 .6 .6 0 0 1 .1-.8z"/>
<path d="M264.6 193l.3-.1 .2 .3h-.6zM265.5 192.8h.2l.3 .9 .3-.9h.2l-.4 1h-.2zM267.1 192.8h.2v.3h-.2zM267.1 193.6h.2v.2h-.2z"/>
</g>
<text font-size="2.7" fill="#480000" x="178" y="190.3">Title:</text>
<g font-size="2" fill="#480000">
<text x="178" y="183.7">Sheet: Front documentation</text>
<text x="178" y="186.5">File: working.kicad_pcb</text>
<text x="178" y="193.9">Size: A4</text>
<text x="178" y="196.6">KiCad E.D.A. 7.0.6-7.0.6~ubuntu22.04.1 + KiBot v1.6.3</text>
<text x="200" y="193.9">Date: 2023-08-03_17-21-22</text>
<text x="263" y="196.6">Id: 6/6</text>
<text x="263" y="193.9">Rev:</text>
</g>
<g font-size="1.7" fill="#480000">
<text x="35" y="11.7">1</text>
<text x="85" y="11.7">2</text>
<text x="135" y="11.7">3</text>
<text x="185" y="11.7">4</text>
<text x="235" y="11.7">5</text>
<text x="285" y="11.7">6</text>
<text x="10.5" y="35.7">A</text>
<text x="285.5" y="35.7">A</text>
<text x="10.5" y="85.6">B</text>
<text x="285.5" y="85.6">B</text>
<text x="10.5" y="135.7">C</text>
<text x="285.5" y="135.7">C</text>
<text x="10.5" y="185.6">D</text>
<text x="285.5" y="185.6">D</text>
<text x="35" y="199.7">1</text>
<text x="85" y="199.7">2</text>
<text x="135" y="199.7">3</text>
<text x="185" y="199.7">4</text>
<text x="235" y="199.7">5</text>
<text x="285" y="199.7">6</text>
</g>
<g font-size="1.3" fill="#848484">
<text x="140.4" y="101.9">74HC4050D</text>
<text x="137.7" y="103.2" transform="rotate(-90 137.7 103.2)">10uF</text>
<text x="157.9" y="103.8">10K</text>
<text x="135" y="108.9" transform="rotate(-90 135 108.9)">AP2112K-3.3</text>
<text x="145.7" y="108.5">0.1uF</text>
<text x="155.8" y="111.9" transform="rotate(-90 155.8 111.9)">Generic SPI Flash</text>
</g>
</svg>
